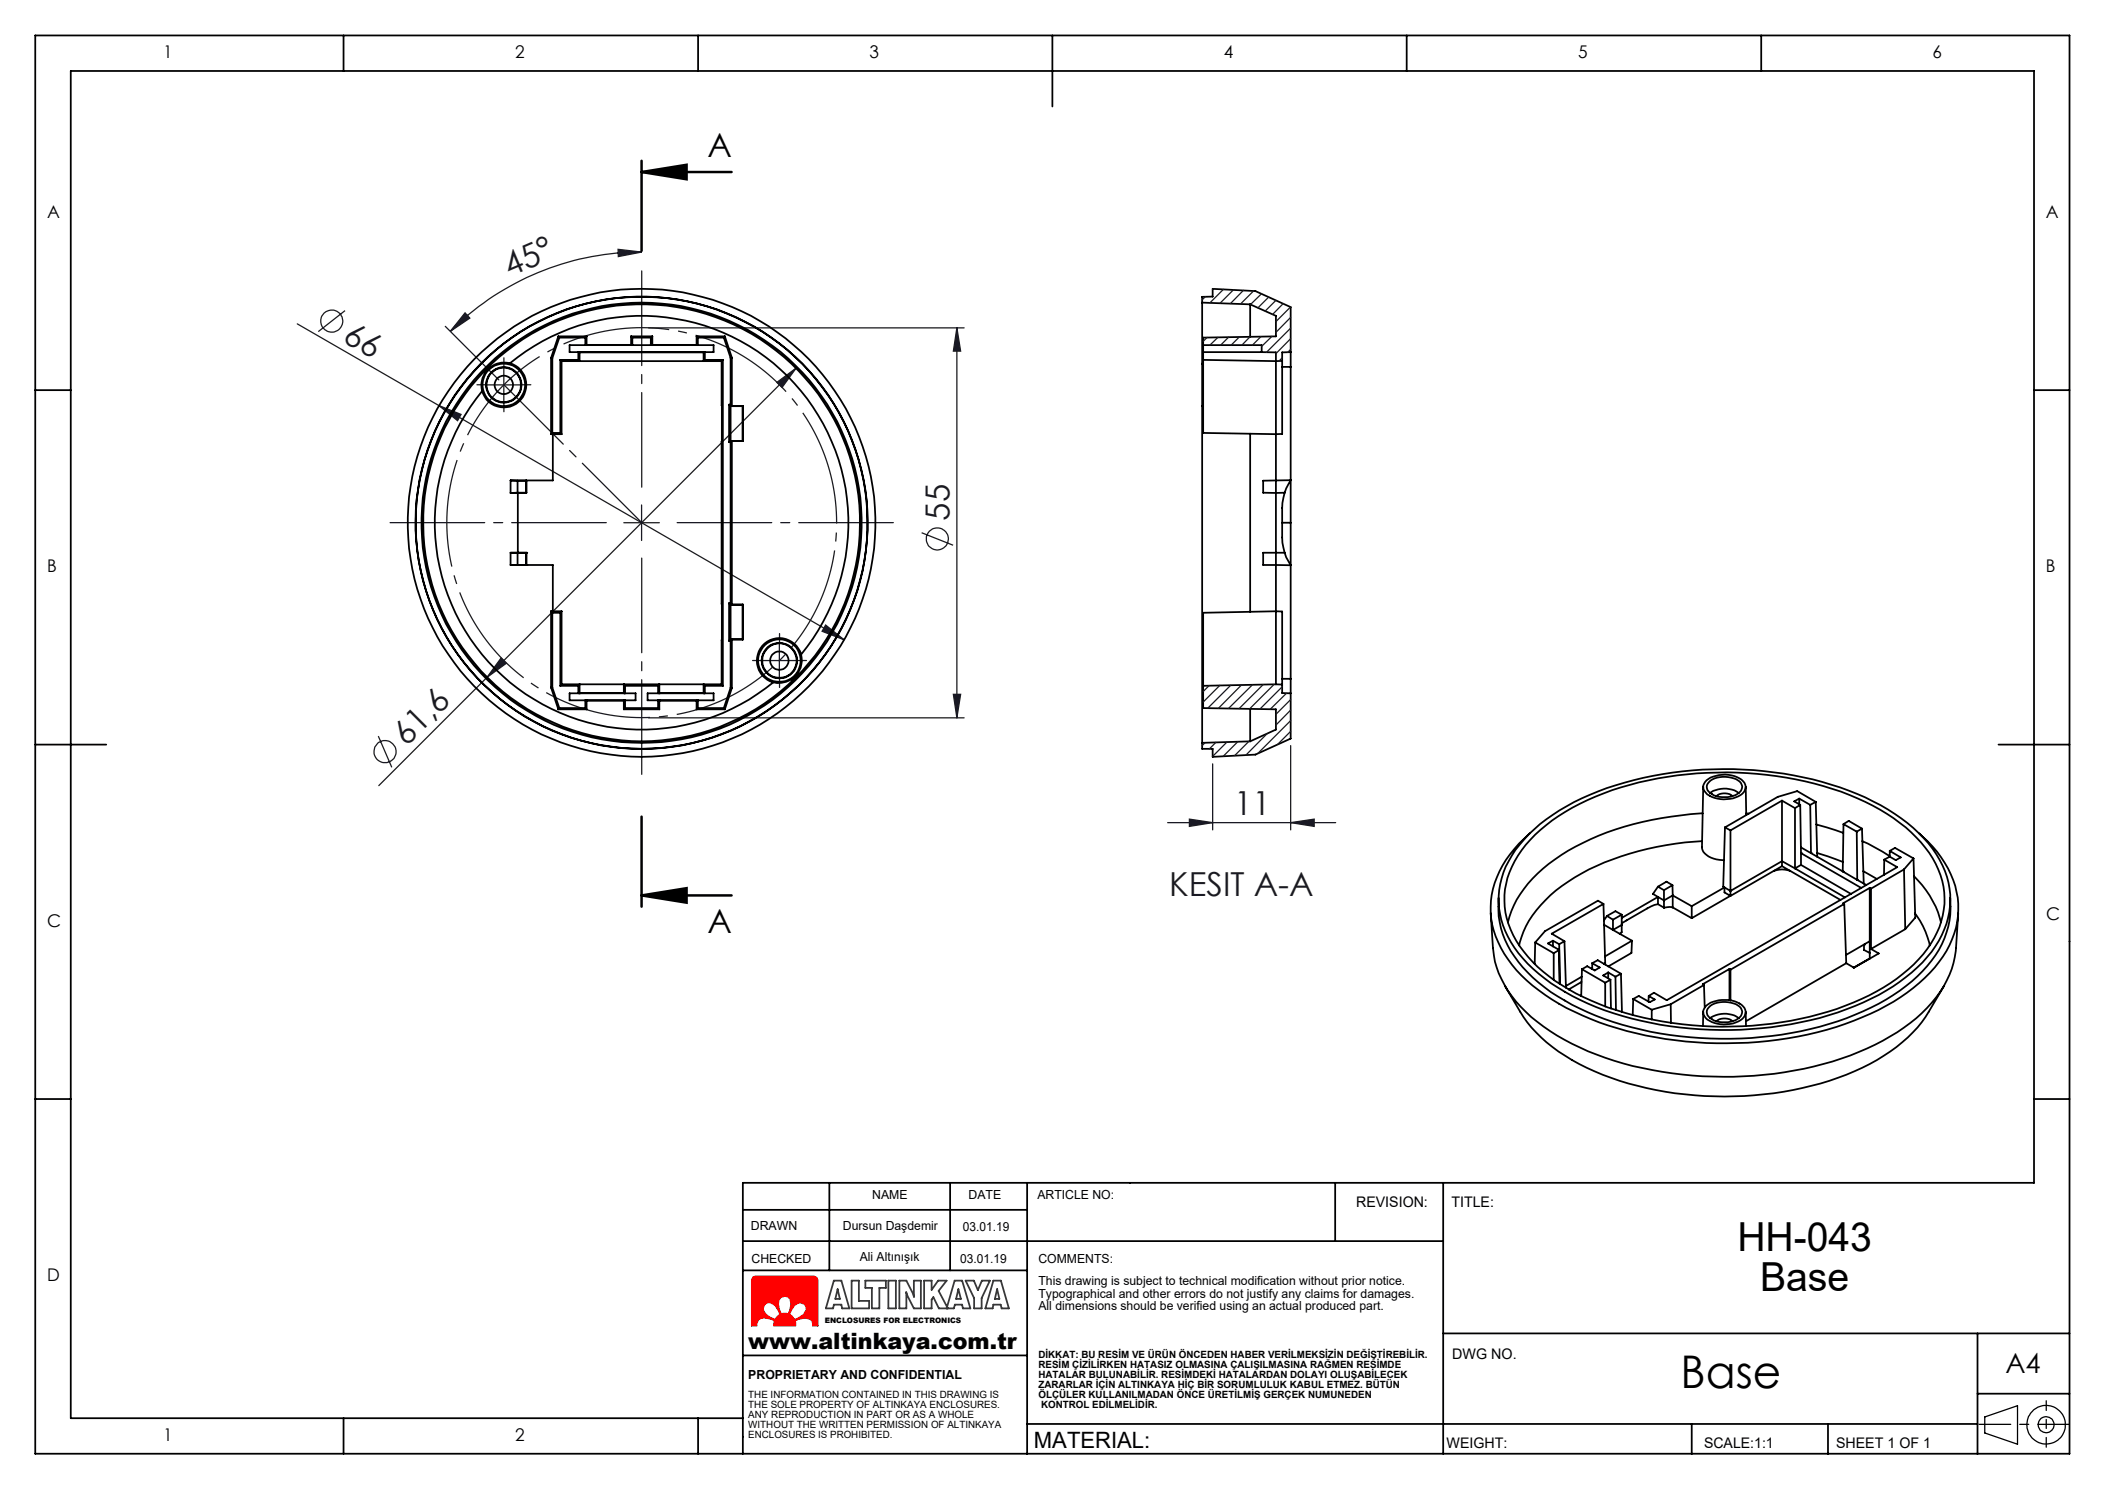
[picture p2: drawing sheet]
<svg xmlns="http://www.w3.org/2000/svg" width="297mm" height="210mm" viewBox="0 0 297 210" stroke-linecap="round" stroke-linejoin="round" font-family="sans-serif">
<g fill="none" stroke="#000" stroke-width=".18">
<path d="M280 199.8l4.7-1.5v5.4l-4.7-1.6z"/>
<circle cx="288.7" cy="200.9" r="1.13"/>
<circle cx="288.7" cy="200.9" r="2.71"/>
</g>
<path d="M106.3 180.1l.3-.1h8.2l.5 .2 .1 .3v6.5h-.7a.85 .85 0 0 0-.4-1l-.7-.1-1 .2-.4 .2 .1 .7h-3.1l.1-.7a2.26 2.26 0 0 0-2.3-.1l-.2 .6v.2h-.8v-6.5zM107.9 184l.4-.3a1.79 1.79 0 0 1 1.7 1.7l-.6 .7a2.32 2.32 0 0 1-1.7-1.6zM110.1 183l.6-.2 .4 .1 .3 .3 .2 .7-.2 1-.2 .4-.3-.1-.7 .1a2.57 2.57 0 0 1-.3-1.9zM112.1 184.1l.4-.3 .4-.1 .6 .3 .2 .3 .1 .4-.5 .7-.8 .5-.4 .2-.3-.5-.4-.2z" fill="none" stroke="#e13800" stroke-width=".18"/>
<path d="M279.3 200.9h12.7" fill="none" stroke="#000" stroke-width=".18" stroke-dasharray="15.2 1.3 1.3 1.3" stroke-dashoffset="10.8"/>
<path d="M288.7 197.6v6.5" fill="none" stroke="#000" stroke-width=".18" stroke-dasharray="15.2 1.3 1.3 1.3" stroke-dashoffset="13.9"/>
<g fill="none" stroke="#000" stroke-width=".25">
<path d="M5 5h287v200h-287zM48.5 5v5M98.5 5v5M148.5 5v10M198.5 5v5M248.5 5v5M5 55h5M287 55h5M5 105h10M282 105h10M5 155h5M287 155h5"/>
<path d="M104.8 170.6h40.1M104.8 175h98.8M104.8 179.2h40.1M117 166.8v12.4M134.1 166.8v12.4M144.9 166.8v38.3M188.4 166.8v8.2M203.6 166.8v38.2M104.8 191.2h40.1M203.6 188.1h88.4M279 196.6h13M279 188.1v17"/>
<path d="M48.5 200v5M98.5 200v5M104.8 200h-94.8v-190h277v156.8h-182.2v38.2M144.9 200.8h134.1M238.7 200.8v4.3M257.9 200.8v4.3"/>
</g>
<path d="M112 184.2a1 1 0 0 1 1.7 0 1.54 1.54 0 0 1-1.2 1.7 .4 .4 0 0 1-.4 .1 .4 .4 0 0 1-.3-.3v-.1a.43 .43 0 0 1-.4-.3 .43 .43 0 0 1 .2-.5zM107.8 184a1.01 1.01 0 0 1 1.7 .3l.4 .6a.43 .43 0 0 1-.2 .7l-.1 .1a.43 .43 0 0 1-.3 .3 .43 .43 0 0 1-.4-.1 1.47 1.47 0 0 1-1.2-1.7zM106.3 180.1l-.3 .3v6.6h.8v-.1a.93 .93 0 0 1 1.1-1l1 .2a.33 .33 0 0 1 .3 .1 .33 .33 0 0 1 0 .4v.4h3.1v-.3a.38 .38 0 0 1 .1-.5l.5-.2a1.21 1.21 0 0 1 1.8 .6v.4h.7v-6.6l-.2-.3-.2-.1h-8.6zM110.1 183a.91 .91 0 0 1 1.1-.1 .91 .91 0 0 1 .4 1l-.2 .9a.41 .41 0 0 1-.4 .5l-.4-.1a.36 .36 0 0 1-.4 .1 .36 .36 0 0 1-.2-.4v-.1a1.68 1.68 0 0 1 .1-1.8z" fill-rule="evenodd" fill="#f00"/>
<g fill="none" stroke="#191924" stroke-width=".18">
<path d="M87.2 35.2l3.3 .4-3.3 .6zM90.5 35.6a38 38 0 0 0-27 11.1M41.9 45.7l77.2 44.5M48.7 43.8l-3.8 3M61.9 57.2l3.2 1.2-.5 .9zM62.8 46l7.6 7.6M65.6 44.1l.7 .8-2.8 1.8zM68.6 54.3h5M71.1 51.8v5M91.5 46.2h44.5M109.6 53.9l2.7-2-2 2.7zM112.3 51.9l-43.6 43.6"/>
<path d="M135 46.2v55M135 46.2l.5 3.3h-1zM88 73.7h5M90.5 71.2v5M130 75.1l4.5 1.8M68.7 95.5l-15.3 15.3M70.7 92.8l.7 .7-2.7 2zM107.5 93.2h5M110 90.7v5M116.5 88.2l2.6 2-3.1-1.2zM134.5 97.9h1l-.5 3.3zM53.4 103.8l1.9 4.4"/>
<path d="M91.5 101.2h44.5M164.7 116h23.8M167.8 115.5l3.3 .5-3.3 .5zM171.1 107.7v9.3M182.1 116l3.3-.5v1zM182.1 105.2v11.8"/>
<circle cx="46.8" cy="45.3" r="1.56"/>
<circle cx="132.3" cy="76" r="1.55"/>
<circle cx="54.3" cy="106" r="1.56"/>
</g>
<path d="M90.5 24.3l6.4-1.1v2.1zM90.5 24.3h12.7M90.5 22.7v12.7M90.5 115.2v12.7M90.5 126.3l6.4-1v2zM90.5 126.3h12.7" fill="none" stroke="#000" stroke-width=".35"/>
<path d="M116.8 65.7a27.5 27.5 0 0 0-46-11.1 27.5 27.5 0 0 0 12.6 45.7 27.5 27.5 0 0 0 33.8-33.2l-.4-1.4" fill="none" stroke="#191924" stroke-width=".18" stroke-dasharray="15.2 1.3 1.3 1.3" stroke-dashoffset="7" stroke-linecap="butt"/>
<path d="M117.7 180.6h1l1.1 3.9h-1l-.1-.5h-1l-.2 .5h-1zM118.2 181.8l.3 1.4h-.6zM120.2 180.6h1v2.9h1.4v1h-2.4zM122.1 180.6h2.9v1h-.9v2.9h-1.1v-2.9h-.9zM125.3 180.6h1.1v3.9h-1.1zM126.9 180.6h1l.9 1.8 .2 .6-.1-2.4h1v3.9h-1l-.9-1.8-.2-.5 .1 2.3h-1zM133.6 184.5l1.1-3.9h1l1.2 3.9h-1l-.2-.5h-1l-.1 .5h-2.1l-.8-1.6-.3 .4v1.2h-1v-3.9h1v1.3l1-1.3h1.2l-1.2 1.5 1.3 2.4M135.2 181.8l.4 1.4h-.7zM136.2 180.6h1.2l.6 1.4 .5-1.4h1.2l-1.2 2.5v1.4h-1.1v-1.4zM140.2 180.6h1l1.1 3.9h-1l-.1-.5h-1l-.1 .5h-1.1zM140.7 181.8l.3 1.4h-.6z" fill="none" stroke="#373737" stroke-width=".25"/>
<path d="M68.6 54.3h-1.3M71.1 51.8v-1.3M71.1 56.8v1.3M73.6 54.3h1.3M107.5 93.2h-1.3M110 90.7v-1.3M110 95.7v1.3M112.5 93.2h1.3" fill="none" stroke="#191924" stroke-width=".18" stroke-dasharray="15.2 1.3 1.3 1.3"/>
<path d="M85.5 73.7h-30.5M90.5 68.7v-30.5M90.5 78.7v30.5M95.5 73.7h30.5" fill="none" stroke="#191924" stroke-width=".18" stroke-dasharray="15.2 1.3 1.3 1.3" stroke-dashoffset="1.9"/>
<path d="M71.1 54.3l19.4 19.4" fill="none" stroke="#191924" stroke-width=".18" stroke-dasharray="15.2 1.3 1.3 1.3" stroke-dashoffset="3.4"/>
<path d="M90.5 24.3l6.4-1.1v2.1zM90.5 126.3l6.4-1v2z" fill="#000"/>
<g fill="#191924">
<path d="M87.2 35.2l3.3 .4-3.3 .6zM65.6 44.1l.7 .8-2.8 1.8z"/>
<path d="M134.5 97.9h1l-.5 3.3zM135 46.2l.5 3.3h-1z"/>
<path d="M116.5 88.2l-.5 .8 3.1 1.2zM61.9 57.2l2.7 2.1 .5-.9z"/>
<path d="M109.6 53.9l.7 .7 2-2.7zM70.7 92.8l-2 2.7 2.7-2z"/>
<path d="M167.8 115.5l3.3 .5-3.3 .5zM182.1 116l3.3-.5v1z"/>
</g>
<g fill="none" stroke="#000" stroke-width=".25">
<path d="M68 55.2a29.2 29.2 0 0 0 1.9 39.2 29.2 29.2 0 0 0 39.2 1.8M72 51.2a3.3 3.3 0 0 0-4 4M72 51.2a3.2 3.2 0 0 1 1.3 5.3 3.2 3.2 0 0 1-5.3-1.3M72 51.2a29.2 29.2 0 0 1 39.2 1.9 29.2 29.2 0 0 1 1.8 39.2M77.8 50.5v10.7M77.8 50.5h.1M77.9 50.5v10.6M78.8 47.4h4M78.8 47.4l-1 3.1M78.8 47.4l.1 .2M78.9 47.6l-1 2.9M78.9 47.6h3.7"/>
<path d="M79.1 50.8v10.3M79.1 50.8l.1 .1M79.1 50.8h2.5M79.2 50.9v10.3M79.2 50.9h22.6M80.4 48.7h20.3v1h-20.3zM81.6 49.7v1.1M81.7 49.7h.1M81.8 49.7v1.2l-.2-.1M81.8 49.7h17.5M82.6 47.6v1.1M82.7 48.7h.1"/>
<path d="M82.8 47.4v1.2M82.8 48.6l-.1 .1M82.8 47.4l-.2 .2M82.8 48.6h6.2M89 48.7h.1M89 47.4h3M89 47.4l.2 .2M89 47.4v1.3M89.2 47.6h2.6M89.2 47.6v1.1M91.8 47.6v1.1M92 48.7h.1"/>
<path d="M92 48.6v.1M92 47.4l-.2 .2M92 47.4v1.2M92 48.6h6.3M98.3 47.4l.2 .2M98.3 47.4h4M98.3 47.4v1.2M98.3 48.6v.1M98.3 48.7h.1M98.5 47.6h3.6M98.5 47.6v1.1M99.3 49.7v1.2l.1-.1"/>
<path d="M99.3 49.7h.1M99.4 50.8h2.6M99.4 49.7v1.1M101.8 50.9v45.6M102 50.8v45.9M102 50.8l-.2 .1M102.1 47.6l1 2.9M102.3 47.4l-.2 .2M102.3 47.4l1 3M102.9 57.1h.2M102.9 57.1v5.3M102.9 57.1l.1 .1"/>
<path d="M103 57.2l.1 .1M103 57.2v5M103.1 50.5v6.6M103.1 57.3v4.9M103.1 57.1l.2 .1M103.1 57.3h1.7M103.3 57.2h1.5M103.3 50.4v6.8M103.3 50.4l-.2 .1M104.8 57.3v4.9M104.8 57.2v.1M104.8 57.2v5h-1.7"/>
<path d="M169.6 57.3v47.5M169.6 42.7v8.6M169.6 51.3v6M169.6 57.3h.2M169.6 51.3h.2M169.6 42.7v-.8l1.5-.1v-1.1l6 .4 5 2.2v6.4M169.6 42.7l6.8 .2M169.8 48.7h8.2v1M169.8 49.7h8.2M169.8 50.8l11.1 .1M176.4 42.9v4.6M176.4 42.9l3.6 1.6v2.9l-10.2 .2v13.5l11.1 .1v-11.5h1.2"/>
<path d="M178 49.7h2v46.8M180.9 51.7h1.2M182.1 49.7v2M182.1 51.7v16M72 67.8v1.7M72 67.8h1M73 67.8v1.7M73 78v1.7M73 67.8h1.3M73 69.5h1.3M73 69.5h-1M73.1 69.5v8.5"/>
<path d="M74.3 78h.1M74.3 79.7h.1M74.3 78h-2.3v1.7h6v6.5M74.3 67.8v1.7h-2.3M74.3 78v1.7M77.8 61.2h1.4M77.9 61.1l-.1 .1M77.9 61.1h1.2M78 61.2v6.6h-6M79.1 61.1l.1 .1M102.9 62.4h.2M103 62.2l-.1 .2"/>
<path d="M103.1 62.4v22.7M103.1 62.4l.2-.2v23.1M103.1 62.2h-.1M176.4 61.2v25.1M180.9 73.7h1.2M181.3 78l.2 .6 .6 1.1M181.3 69.5l-.4 1.4v.7v4.9l.4 1.5M181.3 78h-3.1v1.7h3.9M182.1 67.7l-.8 1.8M182.1 67.7v6M182.1 73.7v6M182.1 79.7v16"/>
<path d="M182.1 67.7l-3.9 .1v1.7h3.1M77.8 86.2l.1 .2M77.8 86.2h1.4M77.8 97h.1M77.8 86.2v10.8M77.8 97l1 3M77.9 97l1 2.9M77.9 86.4v10.6M77.9 86.4h1.2M78.9 99.9h3.7M78.9 99.9l-.1 .1M79.1 86.4v10.3"/>
<path d="M79.1 96.7h2.5M79.2 86.2l-.1 .2M79.2 86.2v10.3M79.2 96.5l-.1 .2M79.2 96.5h22.6M80.4 97.8h9.3v1h-9.3zM81.6 96.7v1.1M81.6 96.7l.2-.2v1.2M81.7 97.8h.1M81.8 97.7l-.1 .1M81.8 97.7h6.2M82.6 98.8v1.1"/>
<path d="M82.6 99.9l.2 .1M82.7 98.8h.1M82.8 98.8v1.2M82.8 98.8h5.2M88 98.8v1.2M88 97.7l.1 .1M88.1 98.8h.1M88.1 97.8h.1M88.1 98.8h-.1M88.2 99.9h4.7M88.2 96.7h4.7M88.2 96.7l-.2-.2v1.2"/>
<path d="M88.2 96.7v1.1M88.2 98.8v1.1M88.2 99.9l-.2 .1M91.4 97.8h9.3v1h-9.3zM92.9 96.7l.1-.2v1.2M92.9 96.7v1.1M92.9 98.8v1.1M92.9 99.9l.1 .1M93 97.8h.1M93 98.8h.1M93 98.8v1.2M93 97.7v.1"/>
<path d="M93 98.8h5.3M93 97.7h6.3M98.3 98.8v1.2M98.3 98.8h.1M98.5 99.9h3.6M98.5 98.8v1.1M98.5 99.9l-.2 .1M99.3 97.7v.1M99.3 97.8h.1M99.4 96.7h2.6M99.4 96.7v1.1M99.4 96.7l-.1-.2v1.2"/>
<path d="M101.8 96.5l.2 .2M102.1 99.9l.2 .1M102.9 85.1v5.3M102.9 85.1h.2M102.9 90.4h.2M102.9 85.1l.2 .2M103 85.2v5M103.1 85.3v4.9M103.1 90.4v6.6M103.1 97l-1 2.9M103.1 85.1l.2 .2M103.1 85.3h1.7"/>
<path d="M103.1 90.2l-.2 .2M103.1 90.2h1.7M103.1 97h.2M103.3 85.3h1.5M103.3 90.2v6.8M103.3 90.2h1.5M103.3 90.2l-.2 .2M103.3 97l-1 3M104.8 90.2h.1M104.8 85.3v4.9M104.8 85.3h.1M113 92.3a3.2 3.2 0 0 1-3.9 3.9"/>
<path d="M113 92.3a3.2 3.2 0 0 0-5.3-1.4 3.2 3.2 0 0 0 1.4 5.3M176.4 100v4.6M180 96.5l-10.2 .2M180 96.5h.9M180.9 95.7h1.2M182.1 95.7v2.1M182.1 97.8l-1.2-.1v-11.5l-11.1 .2v13.5l10.2 .1v2.9l-3.6 1.7M182.1 97.8v6.4l-5 2.2-6 .3v-1.1h-1.5v-.8M78.8 100h4M88 100h5M98.3 100h4M176.4 104.6l-6.8 .2"/>
<path d="M215.7 117.6a31.6 31.6 0 0 1 14.8-7.6 52.6 52.6 0 0 1 30.3 1.5 26.4 26.4 0 0 1 11.9 8.2 11.6 11.6 0 0 1-.8 15.3 26.8 26.8 0 0 1-11.4 7.3 52.5 52.5 0 0 1-26.3 2.2 37.2 37.2 0 0 1-16.3-6.5 15 15 0 0 1-6.4-10 12.2 12.2 0 0 1 3.6-9.6zM215.8 117.5a14.6 14.6 0 0 0-5.4 9.5 12.3 12.3 0 0 0 2.9 9.1 27 27 0 0 0 11.1 7.6 53.7 53.7 0 0 0 37.1 .3 26.8 26.8 0 0 0 12.1-8.3 11.9 11.9 0 0 0 .3-14.8 18.1 18.1 0 0 0-3.1-3.4M216.6 117.7a30.5 30.5 0 0 1 13.4-7 50.8 50.8 0 0 1 30.9 1.4 24.6 24.6 0 0 1 11.3 8.2 11.2 11.2 0 0 1-.3 13.5 24.6 24.6 0 0 1-11.5 8 50.4 50.4 0 0 1-34.7-.2 24.1 24.1 0 0 1-11.3-8.2 11.2 11.2 0 0 1 .3-13.5zM240.1 118.6a40.2 40.2 0 0 0-17.9 5.1 18.5 18.5 0 0 0-6.9 6.9l-.6 1.6-.4 1.1M240.2 114.7a42.9 42.9 0 0 0-18.9 5.3 19.1 19.1 0 0 0-7.7 7.7l-.8 2.4M240.3 111l-.2 8.5a1.97 1.97 0 0 0 1.7 1.6l1.4 .2M240.8 110.1a4.3 4.3 0 0 1 5.2 .1 1.29 1.29 0 0 1-.7 2.1 4.3 4.3 0 0 1-4.6-.5 1.12 1.12 0 0 1 .1-1.7zM241.1 110.3a3.6 3.6 0 0 1 4.4-.1 1.05 1.05 0 0 1-.4 1.8 3.6 3.6 0 0 1-4-.4 .9 .9 0 0 1 0-1.3zM241.3 111.9a3.5 3.5 0 0 1 4 0M242.1 112.3a1.87 1.87 0 0 1 2.3 0M243.4 116.7l-.3 8.4 .2 .1M243.4 116.7l.8 .4"/>
<path d="M244.2 117.1v9.3M246.3 111l.1 3.9M246.4 114.7l.3 .1M251.4 112.9l1.9 1.1M251.4 112.9l-7.2 4.2M251.4 112.9v9.3M253.3 114v8.5M253.9 112.6l1.5 .9M253.9 112.6l-.7 .4 .8 .5M253.9 112.6v.8M254 113.5l-.7 .5M254 113.5l.1 6.8"/>
<path d="M254.1 119.5l5.9 3.4M255.4 113.5l.1 6.8M256.2 113.1l-2.6-1.5-2.8 .8-7.4 4.3M256.2 113.1l-.8 .4M256.2 113.1l.2 7.8M256.3 116.3l3.8 1.2M260.1 116.2l.7-.4 1.9 1.1M260.1 116.2l-.1 6.7M260.1 116.2l1.9 1.1M262 117.3v6.8M262.7 116.9l-.7 .4M262.7 116.9l.3 7.7"/>
<path d="M262.7 118.6l2.9 1.5 1 .7M210.3 128.8l.3 4.9a14.4 14.4 0 0 0 5.4 9.7 36.6 36.6 0 0 0 17.1 7.5 53.7 53.7 0 0 0 28-2 27.9 27.9 0 0 0 11.5-7.5 13.2 13.2 0 0 0 3.4-7.7l.3-4.9M211.4 126.6a12.6 12.6 0 0 0 3.4 9.8 28.7 28.7 0 0 0 12.8 7.7 52.8 52.8 0 0 0 32.9-.5 27.7 27.7 0 0 0 11.4-7.4 12.6 12.6 0 0 0 3.3-9.6M212.3 139.1a30.8 30.8 0 0 0 3.8 5.8 27.7 27.7 0 0 0 12.4 7.5 50.3 50.3 0 0 0 32-.8 25 25 0 0 0 10.6-7.4l3.2-5.1M216.6 132.9l-.1 3.1M216.6 132.9l2.6 1.5M219.1 132.7l.9 .5M219.1 132.7l-.7 .4 1.6 .9M219.1 132.7v.8M219.2 134.4v3.8M220 134l-.8 .4M220 134l.1 4.7"/>
<path d="M220 133.2l.1 5.6M220.7 132.7l-.7 .5M220.7 132.7l.2 6.6M223.1 138.5l-1.8 1.1M223.2 137.8l-2.3 1.3M223.2 136.7l3.3 1.9M223.2 136.7l-.1 3.8M224.6 135.8l1.1 .6-.7 .5-1.1-.6-.7 .4M224.6 135.8l.8-.4 3.3 1.9M224.6 135.8v.9M226.2 127.5l-.7-.5-7.5 4.3-1.4 1.6M226.2 127.5l-7.3 4.2 1.8 1"/>
<path d="M226.2 127.5l.3 8.3M226.3 130.4l1.3 .8M226.5 135.8v.2M226.5 138.6v3.3M226.5 135.8l-.2 .2M226.7 129.2l.9 .5M226.7 129.2l-.4 .6M226.9 137.2l1 .6M226.9 137.2l-.7 .4 1 .6M226.9 137.2v.8M227.2 138.2l-.7 .4M227.2 138.2l.1 4"/>
<path d="M227.6 131.2l2.7 1.5M227.6 129.7v1.5M227.9 137.8l.1 4.7M228.7 137.3l-.8 .5M228.7 137.3l.1 5.4M228.8 129l-1.2 .7M228.8 129v2.5l-.3 .2M228.8 130.4l-1.2 .8M228.8 129l-.9-.5-1.2 .7M230.3 132.7l-3.9 2.2M230.3 132.7l-.1 1.7-3.3 1.9M233.9 127.5l-1 .3-4.1 2.4"/>
<path d="M233.9 125.1l-.7 1 .7 .4M233.9 126.5l-5.1 3M233.9 126.5v1M233.9 125.1l.9 .4M233.9 127.5l.9 .5M234.8 125.5v2.5M236 124.8v1.5M236 124.8l-1.2 .7M236 124.8l-.9-.5-1.2 .8M236 128l-.4-.1-.8 .1M236 126.3l2.7 1.5M236 126.3v1.7"/>
<path d="M236 128l2.7 1.5M236 126.3l-1.2 .7-.9-.5M238.7 127.8v1.7M240.4 138.9l-4.7 2.7M240.4 138.9l.1 3.2M243.3 125.2l-4.6 2.6M243.3 125.2v.7l.9 .5M244 136.7l.2 .1M244 136.7l-3.8 2.1 .2 .1M244 136.7v4.4M244.1 126.4l-5.4 3.1M244.2 136.8v4.3"/>
<path d="M250.3 122.8l.3-.1a3.1 3.1 0 0 1 2 .1M251.4 122.2l8.3 4.7M251.4 122.2l-7.2 4.2M253.3 122.5l7 4.1M253.3 122.5l-1.9-1-7.2 4.2-.9-.5M254.1 120.3h.1M254.1 120.3l8.5 4.9M254.1 122l7.1 4.1M254.1 120.3v1.7M254.1 122l-.8 .5M255.5 120.3h.1M256.4 120.3l3.6 1.3"/>
<path d="M260 122.9h.1M260 122.9l2 1.2M260.2 127.5l-16 9.3M260.2 127.5l.3 8.3M260.5 135.8l-14.2 8.2M262 124.1h.1M262 124.1l1.3 .7M262.9 122.9l1.9 1.1M263 133.2h.1M263 133.2v.8l.8 .4M263.8 125.2l.2 .1M263.8 125.2l-3.7 2.2 .1 .1"/>
<path d="M263.8 125.2v10M263.8 132.7l-3.3 2M263.8 135.2h.1M263.8 135.2l-2.3 1.3M264 133.8l1.1 .7-3.5 2-1.1-.7M264 125.3v8.5M265.9 121.2l1.8 1.1-32.5 18.8-1.8-1.1-.8 .5M265.9 121.2l-.1 2.2M266.6 120.8l-.7 .4M266.6 120l1.6 .9-.7 .4-.9-.5M266.6 120l.8-.4 2.6 1.5M266.6 120v.8"/>
<path d="M268.6 122.6l-4.6 2.7M268.6 122.6l.2 8.4M268.8 131l-4.8 2.8M270 121.1l.2 8.3-1.4 1.6M270 121.1l-1.4 1.5M270.1 123.6a13.6 13.6 0 0 1 3.8 6.5M270.2 128.8l.2 .3a11.3 11.3 0 0 1 1.9 4.2M230.4 140.9l2.6 1.5M230.4 140.9v2.3M232.6 140.5l.9 .5-.7 .3-1.6-.8-.8 .4M232.6 140.5v.8M233 142.4v1.4"/>
<path d="M235.7 141.6l.1 2.7M235.7 141.6l-2.7 .8M240.3 142.7v2M240.8 141.8a4.4 4.4 0 0 1 5.2 .1 1.29 1.29 0 0 1-.7 2.2 4.4 4.4 0 0 1-4.6-.5 1.16 1.16 0 0 1 .1-1.8zM241.1 142.1a3.6 3.6 0 0 1 4.4-.1 1.05 1.05 0 0 1-.4 1.7 3.6 3.6 0 0 1-4-.3 .9 .9 0 0 1 0-1.3zM241.3 143.6a3.5 3.5 0 0 1 4 0M242.1 144a1.87 1.87 0 0 1 2.3 0M246.3 142.7v2"/>
<circle cx="71.1" cy="54.3" r="2.5"/>
<circle cx="71.1" cy="54.3" r="3"/>
<circle cx="71.1" cy="54.3" r="2.44"/>
<circle cx="71.1" cy="54.3" r="1.3"/>
<circle cx="90.5" cy="73.7" r="31"/>
<circle cx="90.5" cy="73.7" r="30.8"/>
<circle cx="90.5" cy="73.7" r="33"/>
<circle cx="90.5" cy="73.7" r="31.9"/>
<circle cx="110" cy="93.2" r="1.3"/>
<circle cx="110" cy="93.2" r="2.42"/>
<circle cx="110" cy="93.2" r="2.5"/>
<circle cx="110" cy="93.2" r="3"/>
</g>
<g fill="none" stroke="#191924" stroke-width=".18">
<path d="M170.1 41.8l-.5 .5M170.3 47.6l-.5 .5M171.2 40.7l-.1 .1M171.8 47.6l-1.1 1.1M172.6 40.8l-1.9 1.9M173.4 47.5l-1.2 1.2M174 40.9l-1.8 1.8M174.9 47.5l-1.2 1.2M175.4 40.9l-1.8 1.9M176.4 47.5l-1.2 1.2M176.9 41l-1.9 1.9M177.9 47.5l-1.2 1.2"/>
<path d="M178 41.4l-1.5 1.5M179 41.9l-1.5 1.5M179.5 47.4l-1.5 1.5M180 42.4l-1.5 1.5M180.9 50.5l-.5 .4M181 42.8l-1.4 1.5M182.1 43.3l-2.1 2.1M182.1 44.8l-2.1 2.1M182.1 46.3l-3.4 3.4M182.1 47.8l-2.1 2.1M182.1 49.3l-.4 .4M170.6 96.7l-.8 .8"/>
<path d="M172.1 96.7l-2.3 2.3M173.6 96.7l-3.2 3.2M175.2 96.6l-3.3 3.3M176.7 96.6l-3.3 3.3M178.2 96.5l-3.4 3.4M179.7 96.5l-3.4 3.5M180.9 96.9l-3.1 3.1M181.5 97.8l-2.3 2.2M182.1 98.7l-2.1 2M170 104.8l-.4 .4M171.6 104.7l-1 .9M173.1 104.7l-2 2"/>
<path d="M174.7 104.6l-2.1 2M176.2 104.6l-2 2M178.8 103.5l-3 3M182.1 100.1l-2.1 2.2M182.1 101.6l-4.6 4.6M182.1 103.1l-1.8 1.9"/>
</g>
<text font-size="6.3" x="237.1" y="195.8">Base</text>
<g font-size="5.6">
<text x="245.1" y="176.4">HH-043</text>
<text x="248.3" y="182">Base</text>
</g>
<g font-size="4.7">
<text x="99.8" y="22.2">A</text>
<text x="99.8" y="131.6">A</text>
</g>
<g font-size="4.7" fill="#191924">
<text x="71.9" y="39" transform="rotate(-23 71.9 39)">45°</text>
<text x="48.2" y="48" transform="rotate(30 48.2 48)">66</text>
<text x="134" y="73.4" transform="rotate(-90 134 73.4)">55</text>
<text x="57.4" y="105.4" transform="rotate(-45 57.4 105.4)">61,6</text>
<text x="174.1" y="115">11</text>
<text x="165" y="126.4">KESIT A-A</text>
</g>
<text font-size="3.9" x="282.9" y="193.7">A4</text>
<g font-size="3.2">
<text x="105.6" y="190.2">www.altinkaya.com.tr</text>
<text x="145.9" y="204.2">MATERIAL:</text>
</g>
<g font-size="2.5">
<text x="23.1" y="8.2">1</text>
<text x="72.7" y="8.2">2</text>
<text x="122.7" y="8.2">3</text>
<text x="172.7" y="8.2">4</text>
<text x="222.7" y="8.2">5</text>
<text x="272.7" y="8.2">6</text>
<text x="6.7" y="30.7">A</text>
<text x="288.7" y="30.7">A</text>
<text x="6.7" y="80.7">B</text>
<text x="288.7" y="80.7">B</text>
<text x="6.7" y="130.7">C</text>
<text x="288.7" y="129.7">C</text>
<text x="6.7" y="180.7">D</text>
<text x="23.1" y="203.2">1</text>
<text x="72.7" y="203.2">2</text>
</g>
<g font-size="2.1">
<text x="191.3" y="170.2">REVISION:</text>
<text x="204.8" y="170.2">TITLE:</text>
<text x="204.9" y="191.7">DWG NO.</text>
<text x="204.1" y="204.2">WEIGHT:</text>
<text x="240.4" y="204.2">SCALE:1:1</text>
<text x="259.1" y="204.2">SHEET 1 OF 1</text>
</g>
<g font-size="1.8">
<text x="105.9" y="173.5">DRAWN</text>
<text x="118.9" y="173.5">Dursun Daşdemir</text>
<text x="123.1" y="169.2">NAME</text>
<text x="135.9" y="173.7">03.01.19</text>
<text x="136.6" y="169.2">DATE</text>
<text x="146.4" y="169.2">ARTICLE NO:</text>
<text x="106" y="178.1">CHECKED</text>
<text x="121.3" y="177.8">Ali Altınışık</text>
<text x="135.5" y="178.1">03.01.19</text>
<text x="146.5" y="178.1">COMMENTS:</text>
<text x="146.5" y="181.3">This drawing is subject to technical modification without prior notice.</text>
<text x="146.5" y="183">Typographical and other errors do not justify any claims for damages.</text>
<text x="146.5" y="184.8">All dimensions should be verified using an actual produced part.</text>
<text x="105.6" y="194.5">PROPRIETARY AND CONFIDENTIAL</text>
</g>
<g font-size="1.4">
<text x="146.5" y="191.5">DİKKAT: BU RESİM VE ÜRÜN ÖNCEDEN HABER VERİLMEKSİZİN DEĞİŞTİREBİLİR.</text>
<text x="105.6" y="197.1">THE INFORMATION CONTAINED IN THIS DRAWING IS</text>
<text x="146.5" y="192.9">RESİM ÇİZİLİRKEN HATASIZ OLMASINA ÇALIŞILMASINA RAĞMEN RESİMDE</text>
<text x="146.5" y="194.3">HATALAR BULUNABİLİR. RESİMDEKİ HATALARDAN DOLAYI OLUŞABİLECEK</text>
<text x="146.5" y="195.7">ZARARLAR İÇİN ALTINKAYA HİÇ BİR SORUMLULUK KABUL ETMEZ. BÜTÜN</text>
<text x="146.5" y="197.1">ÖLÇÜLER KULLANILMADAN ÖNCE ÜRETİLMİŞ GERÇEK NUMUNEDEN</text>
<text x="105.6" y="198.5">THE SOLE PROPERTY OF ALTINKAYA ENCLOSURES.</text>
<text x="105.6" y="199.9">ANY REPRODUCTION IN PART OR AS A WHOLE</text>
<text x="105.6" y="201.4">WITHOUT THE WRITTEN PERMISSION OF ALTINKAYA</text>
<text x="105.6" y="202.8">ENCLOSURES IS PROHIBITED.</text>
<text x="146.9" y="198.5">KONTROL EDİLMELİDİR.</text>
</g>
<text font-size="1.1" x="116.4" y="186.5">ENCLOSURES FOR ELECTRONICS</text>
</svg>
